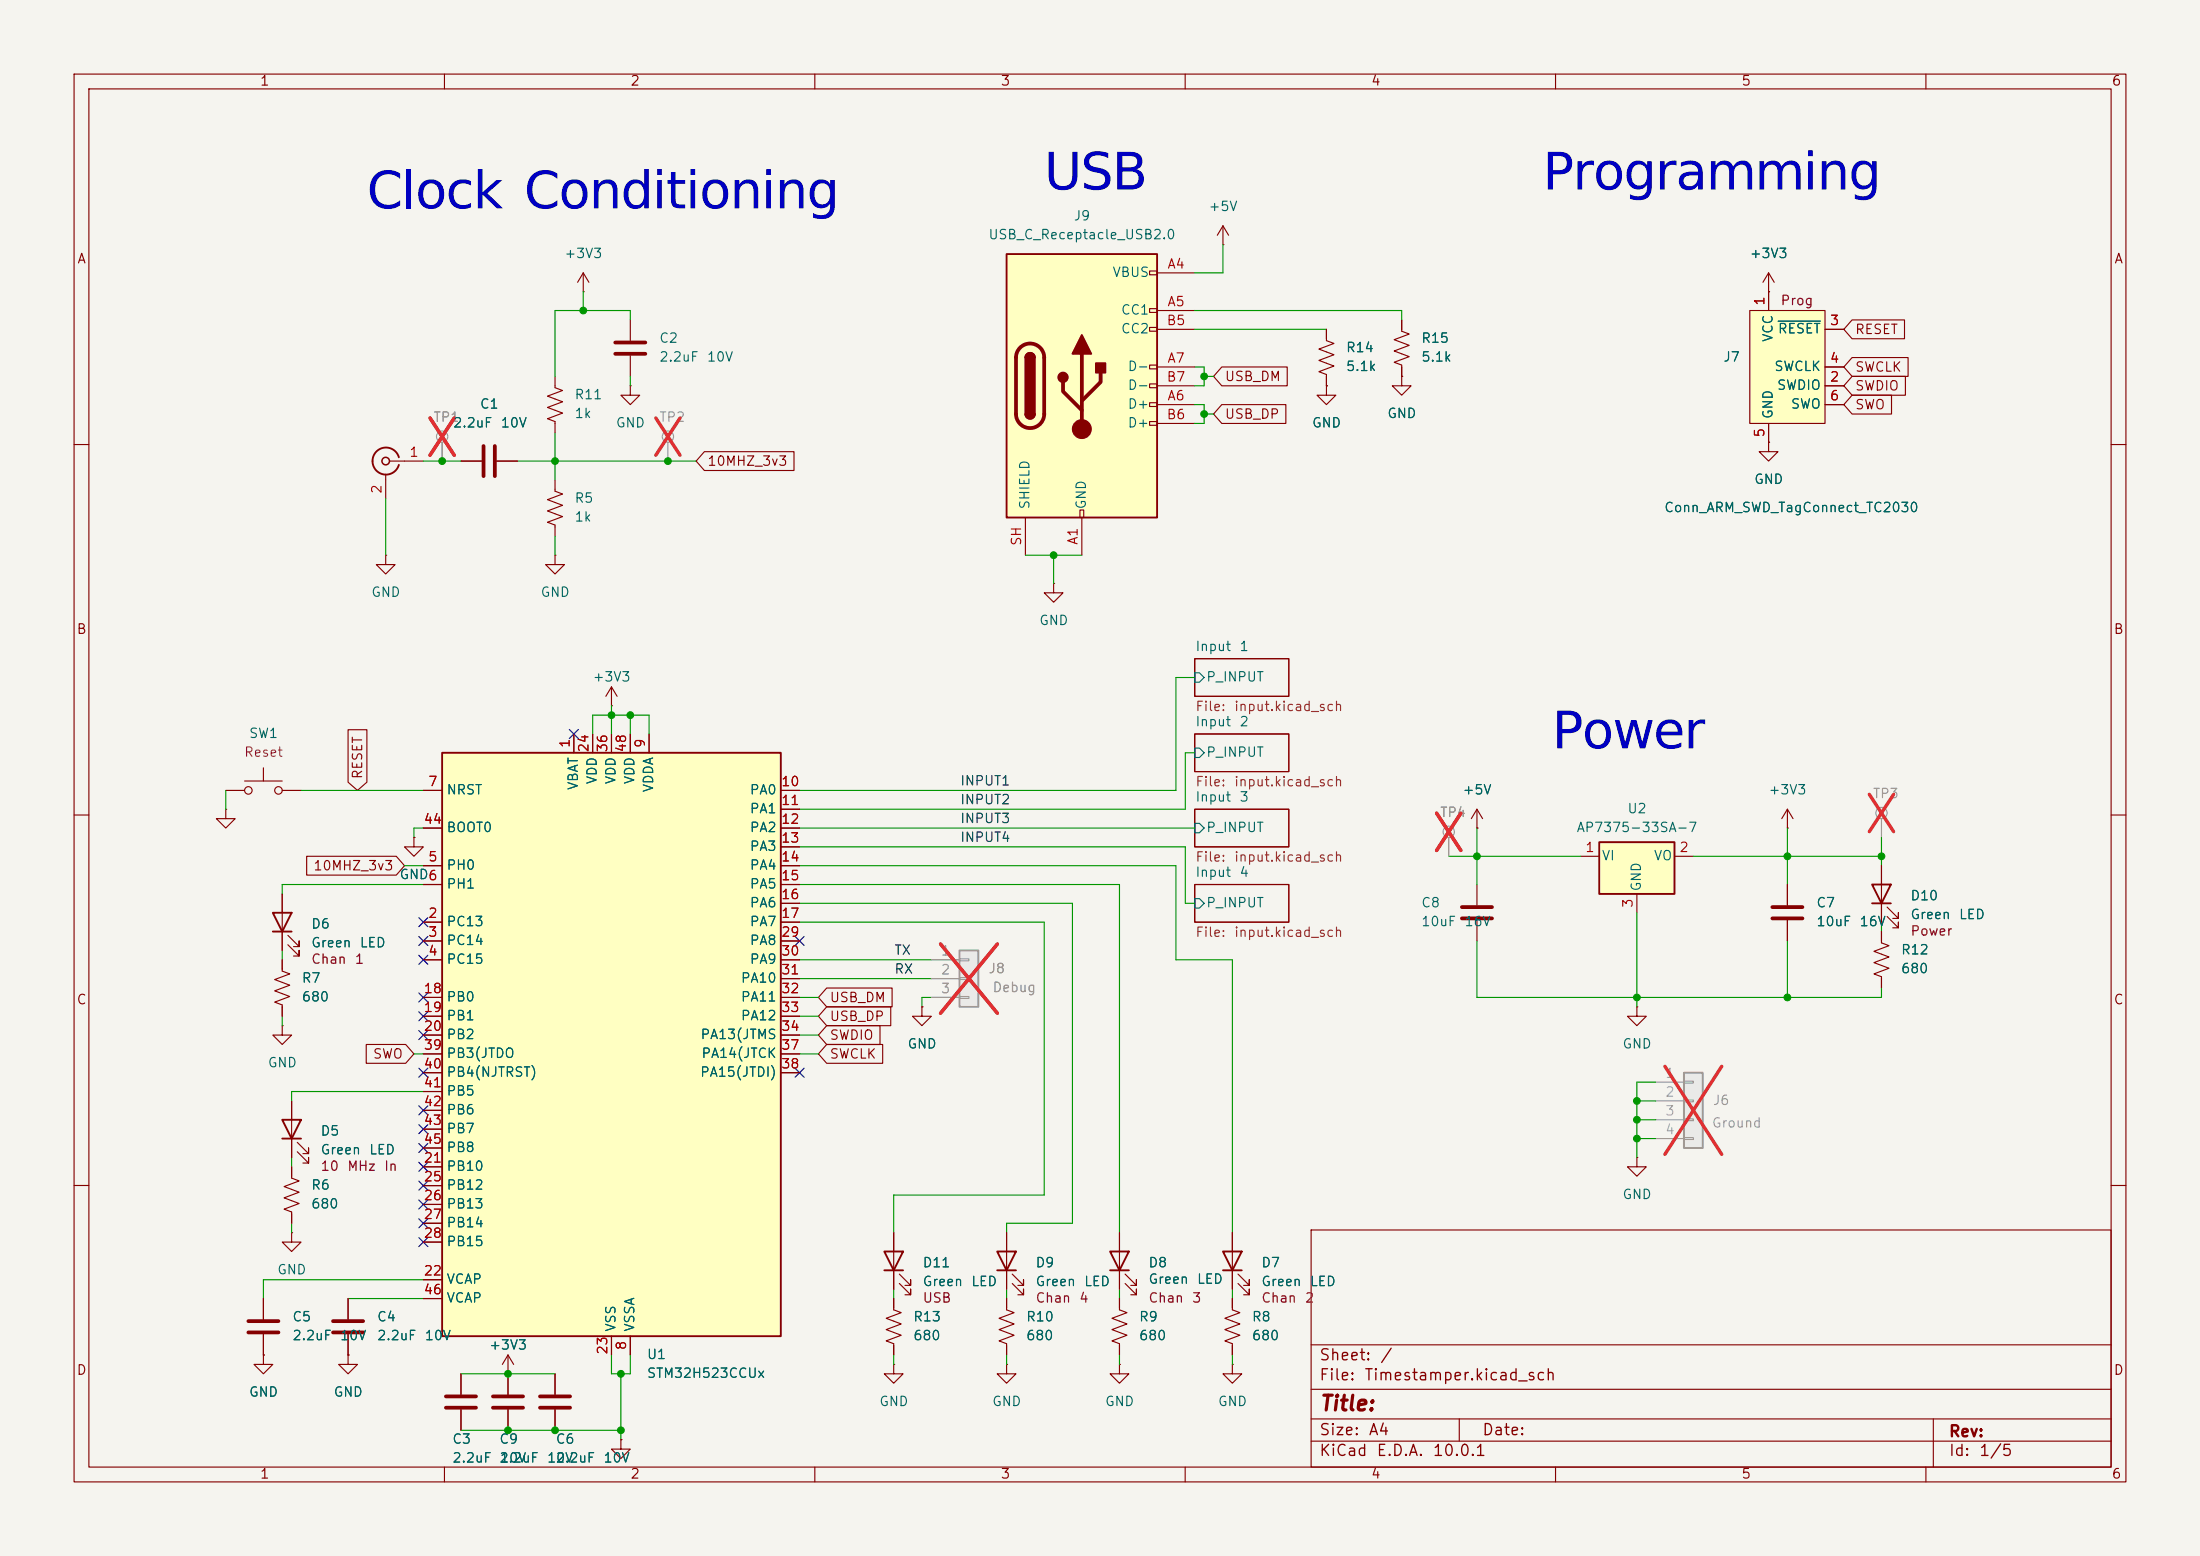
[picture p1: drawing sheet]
<svg xmlns="http://www.w3.org/2000/svg" width="297mm" height="210mm" viewBox="0 0 297 210" stroke-linecap="round" stroke-linejoin="round" font-family="sans-serif">
<path d="M0 0h297v210h-297z" fill="#f5f4ef" stroke="#f5f4ef" stroke-width=".14"/>
<g fill="none" stroke="#840000" stroke-width=".15">
<path d="M10 10h277v190h-277zM12 12h273v186h-273zM60 10v2M110 10v2M160 10v2M210 10v2M260 10v2M78.7 39.4h.1M78.7 36.8l-.7 1.3M78.7 36.8l.8 1.3M78.7 36.8v2.6M165.1 33h.1"/>
<path d="M165.1 30.5l-.8 1.3M165.1 30.5l.8 1.3M165.1 30.5v2.5M74.9 50.8v1.5l1 .4-2 .8 2 .7-2 .8 2 .8-2 .7 1 .4v1.5M85.1 52.1v1.2h1.3l-1.3 1.3-1.3-1.3h1.3M85.1 52.1h.1M85.1 43.2v2.8M85.1 48v2.8M10 60h2M52.1 74.9v1.3h1.2l-1.2 1.3-1.3-1.3h1.3M52.1 74.9h.1M52.1 64v3.3"/>
<path d="M52.6 62.2h4.5M62.2 62.2h2.8M67.1 62.2h2.7M74.9 74.9v1.3h1.3l-1.3 1.3-1.2-1.3h1.2M74.9 74.9h.1M74.9 64.8v1.5l1 .4-2 .7 2 .8-2 .8 2 .7-2 .8 1 .4v1.5M285 60h2M161.3 88.9h12.7v5.1h-12.7zM161.3 99.1h12.7v5h-12.7zM10 110h2M161.3 119.4h12.7v5.1h-12.7zM161.3 109.2h12.7v5.1h-12.7z"/>
<path d="M241.3 119.4v2.8M254 116.8v7.7M285 110h2M124.5 135.9v1.3h1.2l-1.2 1.2-1.3-1.2h1.3M124.5 135.9h.1M241.3 124.2v2.8M254 125.7v1.6l1 .3-2 .8 2 .8-2 .7 2 .8-2 .7 1 .4v1.6M254.8 123.7l1.5 1.5v-.7v.7h-.8M254.8 122.4l1.5 1.6v-.8v.8h-.8M10 160h2M120.6 175.3v1.5l1.1 .4-2.1 .7 2.1 .8-2.1 .8 2.1 .7-2.1 .8 1 .4v1.5M120.6 166.4v7.6"/>
<path d="M121.4 173.2l1.5 1.6v-.8v.8h-.7M121.4 172l1.5 1.5v-.8v.8h-.7M177 166h108v32h-108zM285 160h2M60 198v2M110 198v2M160 198v2M177 194.5h108M177 191.5h108M177 187.5h108M177 181.5h108M197 191.5v3"/>
<path d="M210 198v2M260 198v2M261 191.5v6.5"/>
</g>
<path d="M161.3 90.8h.6l.7 .6-.7 .7h-.6zM161.3 111.1h.6l.7 .7-.7 .6h-.6zM161.3 101h.6l.7 .6-.7 .6h-.6zM161.3 121.3h.6l.7 .6-.7 .7h-.6z" fill="none" stroke="#006464" stroke-width=".15"/>
<g fill="none" stroke="#9c9b98" stroke-width=".15">
<path d="M59.7 59.7v2.5M90.2 59.7v2.5"/>
<circle cx="59.7" cy="58.9" r=".76"/>
<circle cx="90.2" cy="58.9" r=".76"/>
</g>
<path d="M58.1 56.4l3.2 5M61.3 56.4l-3.2 5M88.5 56.4l3.3 5M91.8 56.4l-3.3 5" fill="none" stroke="#e12e31" stroke-width=".46"/>
<path d="M83.1 46.2h4M83.1 47.8h4M65.3 60.2v4.1M66.8 60.2v4.1M239.3 124h4M239.3 122.4h4" fill="none" stroke="#840000" stroke-width=".51"/>
<path d="M53.8 61.7a1.81 1.81 0 0 0-2.7-.9 1.81 1.81 0 0 0 0 2.9 1.81 1.81 0 0 0 2.7-1M252.7 119.4h2.6l-1.3 2.5zM252.7 121.9h2.6M119.4 168.9h2.5l-1.3 2.6zM119.4 171.5h2.5" fill="none" stroke="#840000" stroke-width=".25"/>
<circle cx="52.1" cy="62.2" r=".51" fill="none" stroke="#840000" stroke-width=".2"/>
<path d="M227.3 144.8h2.6v10.1h-2.6z" fill="#ebeae8"/>
<path d="M227.3 144.8h2.6v10.1h-2.6z" fill="none" stroke="#9c9b98" stroke-width=".25"/>
<path d="M223.5 146.1h3.8M223.5 148.6h3.8M223.5 151.1h3.8M223.5 153.7h3.8M227.3 145.9h1.3v.3h-1.3zM227.3 148.5h1.3v.2h-1.3zM227.3 151h1.3v.3h-1.3zM227.3 153.5h1.3v.3h-1.3z" fill="none" stroke="#9c9b98" stroke-width=".15"/>
<path d="M224.8 143.9l7.6 11.9M232.4 143.9l-7.6 11.9" fill="none" stroke="#e12e31" stroke-width=".46"/>
<path d="M129.5 128.3h2.6v7.6h-2.6z" fill="#ebeae8"/>
<path d="M129.5 128.3h2.6v7.6h-2.6z" fill="none" stroke="#9c9b98" stroke-width=".25"/>
<path d="M125.7 129.5h3.8M125.7 132.1h3.8M125.7 134.6h3.8M129.5 129.4h1.3v.3h-1.3zM129.5 132h1.3v.2h-1.3zM129.5 134.5h1.3v.2h-1.3z" fill="none" stroke="#9c9b98" stroke-width=".15"/>
<path d="M127 127.4l7.6 9.3M134.6 127.4l-7.6 9.3" fill="none" stroke="#e12e31" stroke-width=".46"/>
<g fill="none" stroke="#840000" stroke-width=".15">
<path d="M238.8 39.4h.1M238.8 36.8l-.8 1.3M238.8 36.8l.7 1.3M238.8 36.8v2.6M142.2 78.7v1.3h1.3l-1.3 1.3-1.2-1.3h1.2M142.2 78.7h.1M241.3 111.8h.1M241.3 109.2l-.8 1.3M241.3 109.2l.8 1.3M241.3 109.2v2.6M221 135.9v1.3h1.2l-1.2 1.2-1.3-1.2h1.3M221 135.9h.1"/>
<path d="M39.4 148.6v7.6M40.1 155.4l1.6 1.6v-.8v.8h-.8M40.1 154.2l1.6 1.5v-.8v.8h-.8M221 156.2v1.3h1.2l-1.2 1.3-1.3-1.3h1.3M221 156.2h.1M135.9 175.3v1.5l1 .4-2 .7 2 .8-2 .8 2 .7-2 .8 1 .4v1.5M135.9 166.4v7.6M136.7 173.2l1.5 1.6v-.8v.8h-.8M136.7 172l1.5 1.5v-.8v.8h-.8M151.1 175.3v1.5l1 .4-2 .7 2 .8-2 .8 2 .7-2 .8 1 .4v1.5M151.1 166.4v7.6M151.9 173.2l1.5 1.6v-.8v.8h-.7"/>
<path d="M151.9 172l1.5 1.5v-.8v.8h-.7M166.4 175.3v1.5l1 .4-2 .7 2 .8-2 .8 2 .7-2 .8 1 .4v1.5M166.4 166.4v7.6M167.1 173.2l1.6 1.6v-.8v.8h-.8M167.1 172l1.6 1.5v-.8v.8h-.8M68.6 185.4v2.8M68.6 190.2v2.8M120.6 184.2v1.2h1.3l-1.3 1.3-1.2-1.3h1.2M120.6 184.2h.1M135.9 184.2v1.2h1.3l-1.3 1.3-1.3-1.3h1.3M135.9 184.2h.1M151.1 184.2v1.2h1.3l-1.3 1.3-1.2-1.3h1.2"/>
<path d="M151.1 184.2h.1M166.4 184.2v1.2h1.2l-1.2 1.3-1.3-1.3h1.3M166.4 184.2h.1"/>
</g>
<path d="M38.1 151.1h2.5l-1.2 2.6zM38.1 153.7h2.5M134.6 168.9h2.6l-1.3 2.6zM134.6 171.5h2.6M149.9 168.9h2.5l-1.3 2.6zM149.9 171.5h2.5M165.1 168.9h2.5l-1.2 2.6zM165.1 171.5h2.5" fill="none" stroke="#840000" stroke-width=".25"/>
<path d="M66.5 190h4.1M66.5 188.5h4.1" fill="none" stroke="#840000" stroke-width=".51"/>
<path d="M236.2 41.9h10.2v15.3h-10.2z" fill="#ffffc2"/>
<g fill="none" stroke="#840000" stroke-width=".15">
<path d="M238.8 39.4v2.5M236.2 41.9h10.2v15.3h-10.2zM238.8 57.2v2.5M246.4 52.1h2.5M246.4 44.5h2.5M246.4 49.5h2.5M246.4 54.6h2.5M82.5 95.3h.1M82.5 92.7l-.7 1.3M82.5 92.7l.8 1.3M82.5 92.7v2.6M199.4 111.8h.1"/>
<path d="M199.4 109.2l-.8 1.3M199.4 109.2l.8 1.3M199.4 109.2v2.6M199.4 119.4v2.8M199.4 124.2v2.8"/>
</g>
<path d="M240.1 43.3h5.6" fill="none" stroke="#006464" stroke-width=".15"/>
<path d="M197.4 124h4M197.4 122.4h4" fill="none" stroke="#840000" stroke-width=".51"/>
<g fill="none" stroke="#9c9b98" stroke-width=".15">
<path d="M195.6 113v2.6"/>
<circle cx="195.6" cy="112.3" r=".76"/>
</g>
<path d="M193.9 109.8l3.3 5M197.2 109.8l-3.3 5" fill="none" stroke="#e12e31" stroke-width=".46"/>
<path d="M59.7 101.6h45.7v78.7h-45.7z" fill="#ffffc2"/>
<path d="M59.7 101.6h45.7v78.7h-45.7zM36.8 123.2h2.6l-1.3 2.5zM36.8 125.7h2.6" fill="none" stroke="#840000" stroke-width=".25"/>
<g fill="none" stroke="#840000" stroke-width=".15">
<path d="M238.8 59.7v1.3h1.2l-1.2 1.2-1.3-1.2h1.3M238.8 59.7h.1M77.5 99.1v2.5M80 99.1v2.5M82.5 99.1v2.5M85.1 99.1v2.5M87.6 99.1v2.5M57.1 116.8h2.6M57.1 119.4h2.6M57.1 106.7h2.6M57.1 111.8h2.6M105.4 116.8h2.5"/>
<path d="M105.4 119.4h2.5M105.4 106.7h2.5M105.4 109.2h2.5M105.4 111.8h2.5M105.4 114.3h2.5M38.1 129.5v1.6l1 .3-2 .8 2 .8-2 .7 2 .8-2 .8 1 .3v1.6M38.1 120.7v7.6M38.9 127.5l1.5 1.5v-.7v.7h-.8M38.9 126.2l1.5 1.6v-.8v.8h-.8M57.1 124.5h2.6M57.1 127h2.6M57.1 129.5h2.6"/>
<path d="M57.1 134.6h2.6M57.1 137.2h2.6M57.1 139.7h2.6M105.4 124.5h2.5M105.4 127h2.5M105.4 129.5h2.5M105.4 121.9h2.5M105.4 134.6h2.5M105.4 137.2h2.5M105.4 139.7h2.5M105.4 132.1h2.5M57.1 157.5h2.6"/>
<path d="M57.1 142.2h2.6M57.1 144.8h2.6M57.1 147.3h2.6M57.1 149.9h2.6M57.1 152.4h2.6M57.1 154.9h2.6M105.4 142.2h2.5M105.4 144.8h2.5M57.1 172.7h2.6M57.1 160h2.6M57.1 162.6h2.6M57.1 165.1h2.6"/>
<path d="M57.1 167.6h2.6M57.1 175.3h2.6M82.5 180.3v2.6M85.1 180.3v2.6"/>
</g>
<g fill="none" stroke="#9c9b98" stroke-width=".15">
<path d="M254 110.5v2.5"/>
<circle cx="254" cy="109.7" r=".76"/>
</g>
<path d="M252.4 107.2l3.2 5M255.6 107.2l-3.2 5" fill="none" stroke="#e12e31" stroke-width=".46"/>
<path d="M215.9 113.7h10.2v7h-10.2z" fill="#ffffc2"/>
<path d="M215.9 113.7h10.2v7h-10.2z" fill="none" stroke="#840000" stroke-width=".25"/>
<g fill="none" stroke="#840000" stroke-width=".15">
<path d="M179.1 44.5v1.5l1 .4-2 .7 2 .8-2 .7 2 .8-2 .8 1 .3v1.6M179.1 52.1v1.2h1.2l-1.2 1.3-1.3-1.3h1.3M179.1 52.1h.1M189.2 43.2v1.5l1 .4-2 .7 2 .8-2 .8 2 .7-2 .8 1 .4v1.5M30.5 109.2v1.3h1.2l-1.2 1.3-1.3-1.3h1.3M30.5 109.2h.1M30.5 106.7h2.5M33 105.4h5.1M35.6 103.6v1.8M38.1 106.7h2.5M55.9 113v1.3h1.2l-1.2 1.3-1.3-1.3h1.3M55.9 113h.1"/>
<path d="M213.4 115.6h2.5M226.1 115.6h2.5M38.1 138.4v1.3h1.3l-1.3 1.3-1.3-1.3h1.3M38.1 138.4h.1M221 120.7v2.5M39.4 157.5v1.5l1 .4-2 .7 2 .8-2 .8 2 .7-2 .8 1 .4v1.5M35.6 175.3v2.8M39.4 166.4v1.2h1.2l-1.2 1.3-1.3-1.3h1.3M39.4 166.4h.1M47 175.3v2.8M35.6 182.9v1.3h1.2l-1.2 1.2-1.3-1.2h1.3M35.6 182.9h.1"/>
<path d="M35.6 180.1v2.8M47 182.9v1.3h1.3l-1.3 1.2-1.3-1.2h1.3M47 182.9h.1M47 180.1v2.8"/>
<circle cx="33.5" cy="106.7" r=".51"/>
<circle cx="37.6" cy="106.7" r=".51"/>
</g>
<path d="M33.5 179.8h4.1M33.5 178.3h4.1M45 179.8h4M45 178.3h4" fill="none" stroke="#840000" stroke-width=".51"/>
<path d="M135.9 34.3h20.3v35.6h-20.3z" fill="#ffffc2"/>
<g fill="none" stroke="#840000" stroke-width=".15">
<path d="M155.2 36.6h1v.5h-1zM156.2 36.8h5.1M238.8 39.4h.1M238.8 39.4v2.5M155.2 41.7h1v.5h-1zM155.2 44.2h1v.5h-1zM155.2 49.3h1v.5h-1zM155.2 51.8h1v.5h-1zM155.2 54.4h1v.5h-1zM155.2 56.9h1v.5h-1zM156.2 41.9h5.1M156.2 54.6h5.1"/>
<path d="M156.2 49.5h5.1M156.2 44.5h5.1M156.2 57.2h5.1M156.2 52.1h5.1M164.9 49.5h8.9v2.6h-8.9l-1.1-1.3zM164.9 54.6h8.7v2.6h-8.7l-1.1-1.3zM179.1 52.1h.1M179.1 44.5v1.2M179.1 50.8v1.3M189.2 50.8v1.3h1.3l-1.3 1.2-1.2-1.2h1.2M189.2 50.8h.1M189.2 43.2v1.3"/>
<path d="M189.2 49.5v1.3M238.8 59.7h.1M238.8 57.2v2.5M246.4 54.6h2.5M246.4 49.5h2.5M246.4 44.5h2.5M246.4 52.1h2.5M250 48.3h7.6v2.5h-7.6l-1.1-1.3zM250 43.2h7.1v2.5h-7.1l-1.1-1.2zM250 50.8h7.2v2.5h-7.2l-1.1-1.2zM250 53.3h5.4v2.6h-5.4l-1.1-1.3zM62.2 62.2h2.8"/>
<path d="M67.1 62.2h2.7M95.1 61h12.1v2.5h-12.1l-1.1-1.3zM138.4 69.9v5M145.8 68.8h.5v1.1h-.5zM146 69.9v5M47 98.5h2.5v7.1l-1.2 1.1-1.3-1.1zM77.5 99.1v2.5M80 99.1v2.5M82.5 99.1v2.5M85.1 99.1v2.5M87.6 99.1v2.5M41.4 115.6h12.1l1.1 1.2-1.1 1.3h-12.1z"/>
<path d="M55.9 113h.1M57.1 116.8h2.6M57.1 119.4h2.6M57.1 106.7h2.6M57.1 111.8h2.6M105.4 116.8h2.5M105.4 119.4h2.5M105.4 106.7h2.5M105.4 109.2h2.5M105.4 111.8h2.5M105.4 114.3h2.5M199.4 111.8h.1"/>
<path d="M241.3 119.4v2.8M254 116.8v2.6M38.1 120.7v2.5M38.1 125.7v2.6M38.1 129.5v1.3M38.1 135.9v1.3M57.1 124.5h2.6M57.1 127h2.6M57.1 129.5h2.6M57.1 134.6h2.6M57.1 137.2h2.6M57.1 139.7h2.6"/>
<path d="M105.4 124.5h2.5M105.4 127h2.5M105.4 129.5h2.5M105.4 121.9h2.5M105.4 134.6h2.5M105.4 137.2h2.5M105.4 139.7h2.5M105.4 132.1h2.5M111.6 133.3h8.8v2.6h-8.8l-1.1-1.3zM111.6 135.9h8.7v2.5h-8.7l-1.1-1.2zM111.6 138.4h7.2v2.6h-7.2l-1.1-1.3zM124.5 135.9h.1"/>
<path d="M241.3 124.2v2.8M254 121.9v2.6M254 125.7v1.3M254 132.1v1.3M39.4 148.6v2.5M39.4 153.7v2.5M39.4 157.5v1.3M49.4 141h5.4l1.1 1.2-1.1 1.3h-5.4zM57.1 157.5h2.6M57.1 142.2h2.6M57.1 144.8h2.6M57.1 147.3h2.6"/>
<path d="M57.1 149.9h2.6M57.1 152.4h2.6M57.1 154.9h2.6M105.4 142.2h2.5M105.4 144.8h2.5M111.6 141h7.6v2.5h-7.6l-1.1-1.3zM35.6 175.3v2.8M39.4 163.8v1.3M47 175.3v2.8M57.1 172.7h2.6M57.1 160h2.6M57.1 162.6h2.6"/>
<path d="M57.1 165.1h2.6M57.1 167.6h2.6M57.1 175.3h2.6M120.6 166.4v2.5M120.6 171.5v2.5M120.6 175.3v1.2M135.9 166.4v2.5M135.9 171.5v2.5M135.9 175.3v1.2M151.1 166.4v2.5M151.1 171.5v2.5M151.1 175.3v1.2"/>
<path d="M166.4 166.4v2.5M166.4 171.5v2.5M166.4 175.3v1.2M35.6 182.9h.1M35.6 180.1v2.8M47 182.9h.1M47 180.1v2.8M62.2 185.4v2.8M62.2 190.2v2.8M68.6 185.4h.1M68.6 182.9l-.8 1.3M68.6 182.9l.7 1.3"/>
<path d="M68.6 182.9v5.3M68.6 190.2v2.8M74.9 185.4v2.8M74.9 190.2v2.8M82.5 180.3v2.6M83.8 194.3v1.3h1.3l-1.3 1.3-1.3-1.3h1.3M83.8 194.3h.1M85.1 180.3v2.6M120.6 181.6v1.3M135.9 181.6v1.3M151.1 181.6v1.3M166.4 181.6v1.3"/>
</g>
<path d="M135.9 34.3h20.3v35.6h-20.3zM138.4 48.3a.64 .64 0 0 1 .7-.7 .64 .64 0 0 1 .6 .7M138.4 55.9a.64 .64 0 0 0 .7 .6 .64 .64 0 0 0 .6-.6" fill="none" stroke="#840000" stroke-width=".25"/>
<path d="M137.7 46.9a1.9 1.9 0 0 1 2.1-.4 1.9 1.9 0 0 1 1.2 1.8v7.6a1.91 1.91 0 0 1-1.9 1.9 1.91 1.91 0 0 1-1.9-1.9v-7.6a1.9 1.9 0 0 1 .5-1.4zM143.5 51.6v1.2l2.5 2.6M146 47.8v10.1M148.6 50.3v1.3l-2.6 2.5M60.2 190h4.1M60.2 188.5h4.1M72.9 190h4.1M72.9 188.5h4.1" fill="none" stroke="#840000" stroke-width=".51"/>
<g fill="#840000" stroke="#840000" stroke-width=".25">
<path d="M138.4 48.3h1.3v7.6h-1.3z"/>
<path d="M138.6 47.8a.64 .64 0 0 1 .7-.1 .64 .64 0 0 1 .4 .6h-1.3z"/>
<path d="M138.4 55.9h1.3a.64 .64 0 0 1-.6 .6 .64 .64 0 0 1-.7-.6z"/>
<path d="M146 45.2l1.3 2.6h-2.5z"/>
<path d="M148 49h1.2v1.3h-1.2z"/>
<circle cx="143.5" cy="50.9" r=".63"/>
</g>
<circle cx="146" cy="57.9" r="1.27" fill="#840000" stroke="#840000" stroke-width=".15"/>
<g fill="none" stroke="#009600" stroke-width=".15">
<path d="M78.7 39.4v2.5M165.1 33v3.8h-3.8M74.9 58.4v6.4M85.1 43.2v-1.3h-10.2v8.9M85.1 50.8v1.3M161.3 54.6h1.3v2.6h-1.3M161.3 41.9h27.9v1.3M161.3 44.5h17.8M161.3 49.5h1.3v2.6h-1.3M162.6 55.9h1.2M162.6 50.8h1.2M52.1 67.3v7.6"/>
<path d="M57.1 62.2h5.1M69.8 62.2h24.2M74.9 72.4v2.5M138.4 74.9h7.6M142.2 74.9v3.8M80 99.1v-2.6h7.6v2.6M82.5 95.3v3.8M85.1 96.5v2.6M161.3 91.4h-2.6v15.3h-50.8M30.5 106.7v2.5M40.6 106.7h16.5M54.6 116.8h2.5"/>
<path d="M57.1 111.8h-1.2v1.2M57.1 119.4h-19v1.3M107.9 116.8h50.8v12.7h7.7v36.9M107.9 119.4h43.2v47M107.9 111.8h53.4M107.9 114.3h52.1v7.6h1.3M161.3 101.6h-1.3v7.6h-52.1M195.6 115.6h17.8M199.4 111.8v7.6M228.6 115.6h25.4M241.3 111.8v7.6M254 113v3.8"/>
<path d="M38.1 128.3v1.2M38.1 137.2v1.2M107.9 121.9h36.9v43.2h-8.9v1.3M107.9 129.5h17.8M107.9 134.6h2.6M107.9 139.7h2.6M107.9 132.1h17.8M107.9 137.2h2.6M107.9 124.5h33.1v36.8h-20.4v5.1M125.7 134.6h-1.2v1.3M199.4 127v7.6h54.6v-1.2M221 123.2v12.7"/>
<path d="M241.3 127v7.6M254 124.5v1.2M39.4 156.2v1.3M55.9 142.2h1.2M57.1 147.3h-17.7v1.3M107.9 142.2h2.6M221 153.7h2.5M221 151.1h2.5M221 148.6h2.5M223.5 146.1h-2.5v10.1M39.4 165.1v1.3M47 175.3h10.1"/>
<path d="M57.1 172.7h-21.5v2.6M120.6 174v1.3M135.9 174v1.3M151.1 174v1.3M166.4 174v1.3M62.2 193h21.6M62.2 185.4h12.7M82.5 182.9v2.5h2.6v-2.5M83.8 185.4v8.9M120.6 182.9v1.3M135.9 182.9v1.3M151.1 182.9v1.3"/>
<path d="M166.4 182.9v1.3"/>
</g>
<g fill="none" stroke="#000084" stroke-width=".15">
<path d="M76.9 98.5l1.2 1.2M78.1 98.5l-1.2 1.2M56.5 126.4l1.3 1.2M56.5 139.1l1.3 1.2M56.5 123.9l1.3 1.2M56.5 128.9l1.3 1.2M56.5 134l1.3 1.2M56.5 136.6l1.3 1.2M57.8 126.4l-1.3 1.2M57.8 139.1l-1.3 1.2M57.8 123.9l-1.3 1.2M57.8 128.9l-1.3 1.2"/>
<path d="M57.8 134l-1.3 1.2M57.8 136.6l-1.3 1.2M107.3 126.4l1.3 1.2M108.6 126.4l-1.3 1.2M56.5 151.8l1.3 1.2M56.5 149.3l1.3 1.2M56.5 154.3l1.3 1.2M56.5 144.2l1.3 1.2M56.5 159.4l1.3 1.2M56.5 156.9l1.3 1.2M57.8 151.8l-1.3 1.2M57.8 149.3l-1.3 1.2"/>
<path d="M57.8 154.3l-1.3 1.2M57.8 144.2l-1.3 1.2M57.8 159.4l-1.3 1.2M57.8 156.9l-1.3 1.2M107.3 144.2l1.3 1.2M108.6 144.2l-1.3 1.2M56.5 167l1.3 1.2M56.5 162l1.3 1.2M56.5 164.5l1.3 1.2M57.8 167l-1.3 1.2M57.8 162l-1.3 1.2M57.8 164.5l-1.3 1.2"/>
</g>
<path d="M59.7 59.7v2.5M195.6 113v2.6M125.7 129.5h3.8M125.7 132.1h3.8M125.7 134.6h3.8" fill="none" stroke="#9c9b98" stroke-width=".15"/>
<path d="M58.1 56.4l3.2 5M61.3 56.4l-3.2 5M193.9 109.8l3.3 5M197.2 109.8l-3.3 5M127 127.4l7.6 9.3M134.6 127.4l-7.6 9.3" fill="none" stroke="#e12e31" stroke-width=".46"/>
<path d="M240.1 43.3h5.6" fill="none" stroke="#006464" stroke-width=".15"/>
<g fill="#009600" stroke="#009600" stroke-width=".14">
<circle cx="254" cy="115.6" r=".46"/>
<circle cx="241.3" cy="115.6" r=".46"/>
<circle cx="199.4" cy="115.6" r=".46"/>
<circle cx="162.6" cy="55.9" r=".46"/>
<circle cx="162.6" cy="50.8" r=".46"/>
<circle cx="142.2" cy="74.9" r=".46"/>
<circle cx="221" cy="148.6" r=".46"/>
<circle cx="221" cy="134.6" r=".46"/>
<circle cx="241.3" cy="134.6" r=".46"/>
<circle cx="221" cy="153.7" r=".46"/>
<circle cx="221" cy="151.1" r=".46"/>
<circle cx="90.2" cy="62.2" r=".46"/>
<circle cx="78.7" cy="41.9" r=".46"/>
<circle cx="74.9" cy="62.2" r=".46"/>
<circle cx="59.7" cy="62.2" r=".46"/>
<circle cx="83.8" cy="185.4" r=".46"/>
<circle cx="83.8" cy="193" r=".46"/>
<circle cx="68.6" cy="185.4" r=".46"/>
<circle cx="68.6" cy="193" r=".46"/>
<circle cx="74.9" cy="193" r=".46"/>
<circle cx="85.1" cy="96.5" r=".46"/>
<circle cx="82.5" cy="96.5" r=".46"/>
</g>
<g font-size="7" fill="#0000c2">
<text x="49.5" y="28.1">Clock Conditioning</text>
<text x="141" y="25.6">USB</text>
<text x="208.3" y="25.6">Programming</text>
<text x="209.5" y="101">Power</text>
</g>
<text font-size="2" fill="#840000" x="178" y="190.9">Title:</text>
<g font-size="1.5" fill="#840000">
<text x="178" y="184">Sheet:</text>
<text x="186.2" y="184">/</text>
<text x="178" y="186.7">File:</text>
<text x="184.1" y="186.7">Timestamper.kicad_sch</text>
<text x="178" y="196.9">KiCad</text>
<text x="178" y="194.1">Size:</text>
<text x="184.7" y="194.1">A4</text>
<text x="185.7" y="196.9">E.D.A.</text>
<text x="193.3" y="196.9">10.0.1</text>
<text x="200" y="194.1">Date:</text>
<text x="263" y="194.3">Rev:</text>
<text x="263" y="196.9">Id:</text>
<text x="267.1" y="196.9">1/5</text>
</g>
<g font-size="1.3" fill="#840000">
<text x="35" y="11.9">1</text>
<text x="85" y="11.9">2</text>
<text x="135" y="11.9">3</text>
<text x="185" y="11.9">4</text>
<text x="235" y="11.9">5</text>
<text x="285" y="11.9">6</text>
<text x="10.3" y="35.9">A</text>
<text x="285.3" y="35.9">A</text>
<text x="250.3" y="45.4">RESET</text>
<text x="165.3" y="51.8">USB_DM</text>
<text x="250.3" y="50.5">SWCLK</text>
<text x="250.3" y="53">SWDIO</text>
<text x="165.3" y="56.8">USB_DP</text>
<text x="250.3" y="55.6">SWO</text>
<text x="95.4" y="63.2">10MHZ_3v3</text>
<text x="10.3" y="85.9">B</text>
<text x="285.3" y="85.9">B</text>
<text x="49.2" y="105.3" transform="rotate(-90 49.2 105.3)">RESET</text>
<text x="42.2" y="117.8">10MHZ_3v3</text>
<text x="10.3" y="135.9">C</text>
<text x="111.9" y="135.6">USB_DM</text>
<text x="285.3" y="135.9">C</text>
<text x="50.3" y="143.2">SWO</text>
<text x="111.9" y="138.1">USB_DP</text>
<text x="111.9" y="140.7">SWDIO</text>
<text x="111.9" y="143.2">SWCLK</text>
<text x="10.3" y="185.9">D</text>
<text x="285.3" y="185.9">D</text>
<text x="35" y="199.9">1</text>
<text x="85" y="199.9">2</text>
<text x="135" y="199.9">3</text>
<text x="185" y="199.9">4</text>
<text x="235" y="199.9">5</text>
<text x="285" y="199.9">6</text>
</g>
<g font-size="1.3" fill="#006464">
<text x="163.1" y="28.8">+5V</text>
<text x="76.1" y="35.2">+3V3</text>
<text x="133.3" y="32.6">USB_C_Receptacle_USB2.0</text>
<text x="144.9" y="30.1">J9</text>
<text x="236.1" y="35.2">+3V3</text>
<text x="150.1" y="37.7">VBUS</text>
<text x="88.9" y="46.6">C2</text>
<text x="151.2" y="42.8">CC1</text>
<text x="151.2" y="45.3">CC2</text>
<text x="181.6" y="47.9">R14</text>
<text x="191.8" y="46.6">R15</text>
<text x="239.6" y="46.2" transform="rotate(-90 239.6 46.2)">VCC</text>
<text x="239.9" y="45.3">RESET</text>
<text x="88.9" y="49.1">2.2uF</text>
<text x="95.3" y="49.1">10V</text>
<text x="152.1" y="50.4">D-</text>
<text x="152.1" y="52.9">D-</text>
<text x="181.6" y="50.4">5.1k</text>
<text x="191.8" y="49.1">5.1k</text>
<text x="232.6" y="49.1">J7</text>
<text x="239.4" y="50.4">SWCLK</text>
<text x="239.8" y="52.9">SWDIO</text>
<text x="61.1" y="58">2.2uF</text>
<text x="64.7" y="55.5">C1</text>
<text x="67.5" y="58">10V</text>
<text x="77.5" y="54.2">R11</text>
<text x="77.5" y="56.7">1k</text>
<text x="83.1" y="58">GND</text>
<text x="152.1" y="55.5">D+</text>
<text x="152.1" y="58">D+</text>
<text x="177" y="58">GND</text>
<text x="187.2" y="56.7">GND</text>
<text x="239.6" y="56.6" transform="rotate(-90 239.6 56.6)">GND</text>
<text x="241.7" y="55.5">SWO</text>
<text x="236.7" y="65.6">GND</text>
<text x="77.5" y="68.2">R5</text>
<text x="77.5" y="70.7">1k</text>
<text x="139.3" y="68.8" transform="rotate(-90 139.3 68.8)">SHIELD</text>
<text x="146.9" y="68.8" transform="rotate(-90 146.9 68.8)">GND</text>
<text x="224.6" y="69.4">Conn_ARM_SWD_TagConnect_TC2030</text>
<text x="50" y="80.9">GND</text>
<text x="72.9" y="80.9">GND</text>
<text x="140.2" y="84.7">GND</text>
<text x="161.3" y="88.2">Input</text>
<text x="167.2" y="88.2">1</text>
<text x="79.9" y="92.3">+3V3</text>
<text x="162.8" y="92.3">P_INPUT</text>
<text x="33.5" y="99.9">SW1</text>
<text x="161.3" y="98.3">Input</text>
<text x="167.2" y="98.3">2</text>
<text x="60.2" y="107.5">NRST</text>
<text x="78.3" y="106.7" transform="rotate(-90 78.3 106.7)">VBAT</text>
<text x="80.9" y="105.9" transform="rotate(-90 80.9 105.9)">VDD</text>
<text x="83.4" y="105.9" transform="rotate(-90 83.4 105.9)">VDD</text>
<text x="86" y="105.9" transform="rotate(-90 86 105.9)">VDD</text>
<text x="88.5" y="107" transform="rotate(-90 88.5 107)">VDDA</text>
<text x="101.1" y="107.5">PA0</text>
<text x="162.8" y="102.5">P_INPUT</text>
<text x="197.4" y="107.5">+5V</text>
<text x="238.7" y="107.5">+3V3</text>
<text x="60.2" y="112.6">BOOT0</text>
<text x="101.1" y="110.1">PA1</text>
<text x="101.1" y="112.6">PA2</text>
<text x="161.3" y="108.5">Input</text>
<text x="162.8" y="112.6">P_INPUT</text>
<text x="167.2" y="108.5">3</text>
<text x="212.7" y="112.6">AP7375-33SA-7</text>
<text x="219.6" y="110.1">U2</text>
<text x="53.8" y="119">GND6</text>
<text x="60.2" y="117.7">PH0</text>
<text x="101.1" y="115.2">PA3</text>
<text x="101.1" y="117.7">PA4</text>
<text x="161.3" y="118.7">Input</text>
<text x="167.2" y="118.7">4</text>
<text x="216.2" y="116.4">VI</text>
<text x="223.2" y="116.4">VO</text>
<text x="41.9" y="125.6">D6</text>
<text x="60.2" y="125.3">PC13</text>
<text x="60.2" y="120.2">PH1</text>
<text x="101.1" y="120.2">PA5</text>
<text x="101.1" y="122.8">PA6</text>
<text x="101.1" y="125.3">PA7</text>
<text x="162.8" y="122.8">P_INPUT</text>
<text x="191.8" y="122.8">C8</text>
<text x="191.8" y="125.3">10uF</text>
<text x="197.6" y="125.3">16V</text>
<text x="221.8" y="120.4" transform="rotate(-90 221.8 120.4)">GND</text>
<text x="245.1" y="122.8">C7</text>
<text x="245.1" y="125.3">10uF</text>
<text x="250.9" y="125.3">16V</text>
<text x="257.8" y="124.4">Green</text>
<text x="257.8" y="121.8">D10</text>
<text x="264.4" y="124.4">LED</text>
<text x="41.9" y="128.2">Green</text>
<text x="48.5" y="128.2">LED</text>
<text x="60.2" y="127.9">PC14</text>
<text x="60.2" y="130.4">PC15</text>
<text x="101.1" y="127.9">PA8</text>
<text x="101.1" y="130.4">PA9</text>
<text x="256.5" y="131.7">680</text>
<text x="256.5" y="129.1">R12</text>
<text x="40.6" y="132.9">R7</text>
<text x="40.6" y="135.5">680</text>
<text x="60.2" y="135.5">PB0</text>
<text x="99.9" y="132.9">PA10</text>
<text x="99.9" y="135.5">PA11</text>
<text x="60.2" y="138">PB1</text>
<text x="60.2" y="140.6">PB2</text>
<text x="60.2" y="143.1">PB3(JTDO</text>
<text x="94.5" y="140.6">PA13(JTMS</text>
<text x="94.6" y="143.1">PA14(JTCK</text>
<text x="99.9" y="138">PA12</text>
<text x="122.4" y="141.8">GND</text>
<text x="218.9" y="141.8">GND</text>
<text x="36.1" y="144.4">GND</text>
<text x="60.2" y="145.6">PB4(NJTRST)</text>
<text x="60.2" y="148.2">PB5</text>
<text x="94.4" y="145.6">PA15(JTDI)</text>
<text x="43.2" y="153.6">D5</text>
<text x="60.2" y="150.7">PB6</text>
<text x="60.2" y="153.3">PB7</text>
<text x="60.2" y="155.8">PB8</text>
<text x="41.9" y="160.9">R6</text>
<text x="43.2" y="156.1">Green</text>
<text x="49.7" y="156.1">LED</text>
<text x="60.2" y="158.3">PB10</text>
<text x="60.2" y="160.9">PB12</text>
<text x="41.9" y="163.4">680</text>
<text x="60.2" y="163.4">PB13</text>
<text x="60.2" y="166">PB14</text>
<text x="218.9" y="162.2">GND</text>
<text x="37.3" y="172.3">GND</text>
<text x="60.2" y="173.6">VCAP</text>
<text x="60.2" y="168.5">PB15</text>
<text x="124.5" y="173.9">Green</text>
<text x="124.5" y="171.4">D11</text>
<text x="131" y="173.9">LED</text>
<text x="139.7" y="171.4">D9</text>
<text x="139.7" y="173.9">Green</text>
<text x="146.3" y="173.9">LED</text>
<text x="154.9" y="171.4">D8</text>
<text x="154.9" y="173.6">Green</text>
<text x="161.5" y="173.6">LED</text>
<text x="170.2" y="171.4">D7</text>
<text x="170.2" y="173.9">Green</text>
<text x="176.7" y="173.9">LED</text>
<text x="39.4" y="178.7">C5</text>
<text x="50.8" y="178.7">C4</text>
<text x="60.2" y="176.1">VCAP</text>
<text x="83.4" y="179.8" transform="rotate(-90 83.4 179.8)">VSS</text>
<text x="86" y="179.8" transform="rotate(-90 86 179.8)">VSSA</text>
<text x="123.2" y="178.7">R13</text>
<text x="138.4" y="178.7">R10</text>
<text x="153.7" y="178.7">R9</text>
<text x="168.9" y="178.7">R8</text>
<text x="39.4" y="181.2">2.2uF</text>
<text x="45.8" y="181.2">10V</text>
<text x="50.8" y="181.2">2.2uF</text>
<text x="57.2" y="181.2">10V</text>
<text x="65.9" y="182.5">+3V3</text>
<text x="87.2" y="183.7">U1</text>
<text x="123.2" y="181.2">680</text>
<text x="138.4" y="181.2">680</text>
<text x="153.7" y="181.2">680</text>
<text x="168.9" y="181.2">680</text>
<text x="33.5" y="188.8">GND</text>
<text x="45" y="188.8">GND</text>
<text x="87.2" y="186.3">STM32H523CCUx</text>
<text x="118.6" y="190.1">GND</text>
<text x="133.9" y="190.1">GND</text>
<text x="149.1" y="190.1">GND</text>
<text x="164.3" y="190.1">GND</text>
<text x="61" y="195.2">C3</text>
<text x="61" y="197.7">2.2uF 2.2uF</text>
<text x="67.3" y="195.2">C9</text>
<text x="67.4" y="197.7">10V</text>
<text x="73.8" y="197.7">10V</text>
<text x="74.9" y="195.2">C6</text>
<text x="74.9" y="197.7">2.2uF</text>
<text x="81.4" y="197.7">10V</text>
</g>
<g font-size="1.3" fill="#a90000">
<text x="157.5" y="36.6">A4</text>
<text x="157.5" y="41.7">A5</text>
<text x="238.5" y="41.3" transform="rotate(-90 238.5 41.3)">1</text>
<text x="157.4" y="44.2">B5</text>
<text x="246.9" y="44.2">3</text>
<text x="157.4" y="51.8">B7</text>
<text x="157.5" y="49.3">A7</text>
<text x="246.9" y="51.8">2</text>
<text x="246.9" y="49.3">4</text>
<text x="157.4" y="56.9">B6</text>
<text x="157.5" y="54.4">A6</text>
<text x="238.5" y="59.1" transform="rotate(-90 238.5 59.1)">5</text>
<text x="246.9" y="54.4">6</text>
<text x="55.2" y="62">1</text>
<text x="51.8" y="66.7" transform="rotate(-90 51.8 66.7)">2</text>
<text x="138.2" y="73.8" transform="rotate(-90 138.2 73.8)">SH</text>
<text x="145.8" y="73.6" transform="rotate(-90 145.8 73.6)">A1</text>
<text x="77.2" y="101" transform="rotate(-90 77.2 101)">1</text>
<text x="79.8" y="101.6" transform="rotate(-90 79.8 101.6)">24</text>
<text x="82.3" y="101.6" transform="rotate(-90 82.3 101.6)">36</text>
<text x="84.8" y="101.6" transform="rotate(-90 84.8 101.6)">48</text>
<text x="87.4" y="101" transform="rotate(-90 87.4 101)">9</text>
<text x="57.7" y="106.4">7</text>
<text x="105.4" y="106.4">10</text>
<text x="57.1" y="111.5">44</text>
<text x="105.4" y="109">11</text>
<text x="105.4" y="111.5">12</text>
<text x="57.7" y="116.6">5</text>
<text x="105.4" y="114">13</text>
<text x="105.4" y="116.6">14</text>
<text x="105.4" y="119.1">15</text>
<text x="213.9" y="115.3">1</text>
<text x="226.6" y="115.3">2</text>
<text x="57.7" y="124.2">2</text>
<text x="105.4" y="121.7">16</text>
<text x="105.4" y="124.2">17</text>
<text x="220.7" y="122.6" transform="rotate(-90 220.7 122.6)">3</text>
<text x="57.7" y="126.7">3</text>
<text x="57.7" y="129.3">4</text>
<text x="105.4" y="126.7">29</text>
<text x="105.4" y="129.3">30</text>
<text x="105.4" y="131.8">31</text>
<text x="57.1" y="134.4">18</text>
<text x="57.1" y="136.9">19</text>
<text x="105.4" y="134.4">32</text>
<text x="105.4" y="136.9">33</text>
<text x="57.1" y="139.4">20</text>
<text x="57.1" y="142">39</text>
<text x="105.4" y="139.4">34</text>
<text x="105.4" y="142">37</text>
<text x="57.1" y="144.5">40</text>
<text x="57.1" y="147.1">41</text>
<text x="57.1" y="149.6">42</text>
<text x="105.4" y="144.5">38</text>
<text x="57.1" y="152.1">43</text>
<text x="57.1" y="154.7">45</text>
<text x="57.1" y="157.2">21</text>
<text x="57.1" y="159.8">25</text>
<text x="57.1" y="162.3">26</text>
<text x="57.1" y="164.8">27</text>
<text x="57.1" y="167.4">28</text>
<text x="57.1" y="172.5">22</text>
<text x="57.1" y="175">46</text>
<text x="82.3" y="182.9" transform="rotate(-90 82.3 182.9)">23</text>
<text x="84.8" y="182.3" transform="rotate(-90 84.8 182.3)">8</text>
</g>
<g font-size="1.3" fill="#840084">
<text x="240.3" y="41.5">Prog</text>
<text x="32.9" y="102.5">Reset</text>
<text x="41.9" y="130.4">Chan</text>
<text x="47.8" y="130.4">1</text>
<text x="257.8" y="126.6">Power</text>
<text x="43.2" y="158.3">10</text>
<text x="46.8" y="158.3">MHz</text>
<text x="51.8" y="158.3">In</text>
<text x="124.5" y="176.1">USB</text>
<text x="139.7" y="176.1">Chan</text>
<text x="145.6" y="176.1">4</text>
<text x="154.9" y="176.1">Chan</text>
<text x="160.8" y="176.1">3</text>
<text x="170.2" y="176.1">Chan</text>
<text x="176.1" y="176.1">2</text>
</g>
<g font-size="1.3" fill="#939391">
<text x="58.4" y="57.3">TP1</text>
<text x="88.9" y="57.3">TP2</text>
<text x="194.3" y="110.6">TP4</text>
<text x="252.7" y="108.1">TP3</text>
<text x="133.4" y="131.7">J8</text>
<text x="231.1" y="149.5">J6</text>
</g>
<g font-size="1.3" fill="#725600">
<text x="161.3" y="96.3">File:</text>
<text x="166.5" y="96.3">input.kicad_sch</text>
<text x="161.3" y="106.5">File:</text>
<text x="166.5" y="106.5">input.kicad_sch</text>
<text x="161.3" y="116.6">File:</text>
<text x="166.5" y="116.6">input.kicad_sch</text>
<text x="161.3" y="126.8">File:</text>
<text x="166.5" y="126.8">input.kicad_sch</text>
</g>
<g font-size="1.3" fill="#0f0f0f">
<text x="129.5" y="106.3">INPUT1</text>
<text x="129.5" y="111.4">INPUT3</text>
<text x="129.5" y="114">INPUT4</text>
<text x="129.5" y="108.9">INPUT2</text>
<text x="120.6" y="129.2">TX</text>
<text x="120.6" y="131.7">RX</text>
</g>
<g font-size="1.3" fill="#a5a4a2">
<text x="126.9" y="129.3">1</text>
<text x="126.9" y="131.8">2</text>
<text x="126.9" y="134.4">3</text>
<text x="224.7" y="145.8">1</text>
<text x="224.7" y="148.3">2</text>
<text x="224.7" y="150.9">3</text>
<text x="224.7" y="153.4">4</text>
</g>
<g font-size="1.3" fill="#9c9b98">
<text x="133.9" y="134.2">Debug</text>
<text x="231" y="152.5">Ground</text>
</g>
</svg>
